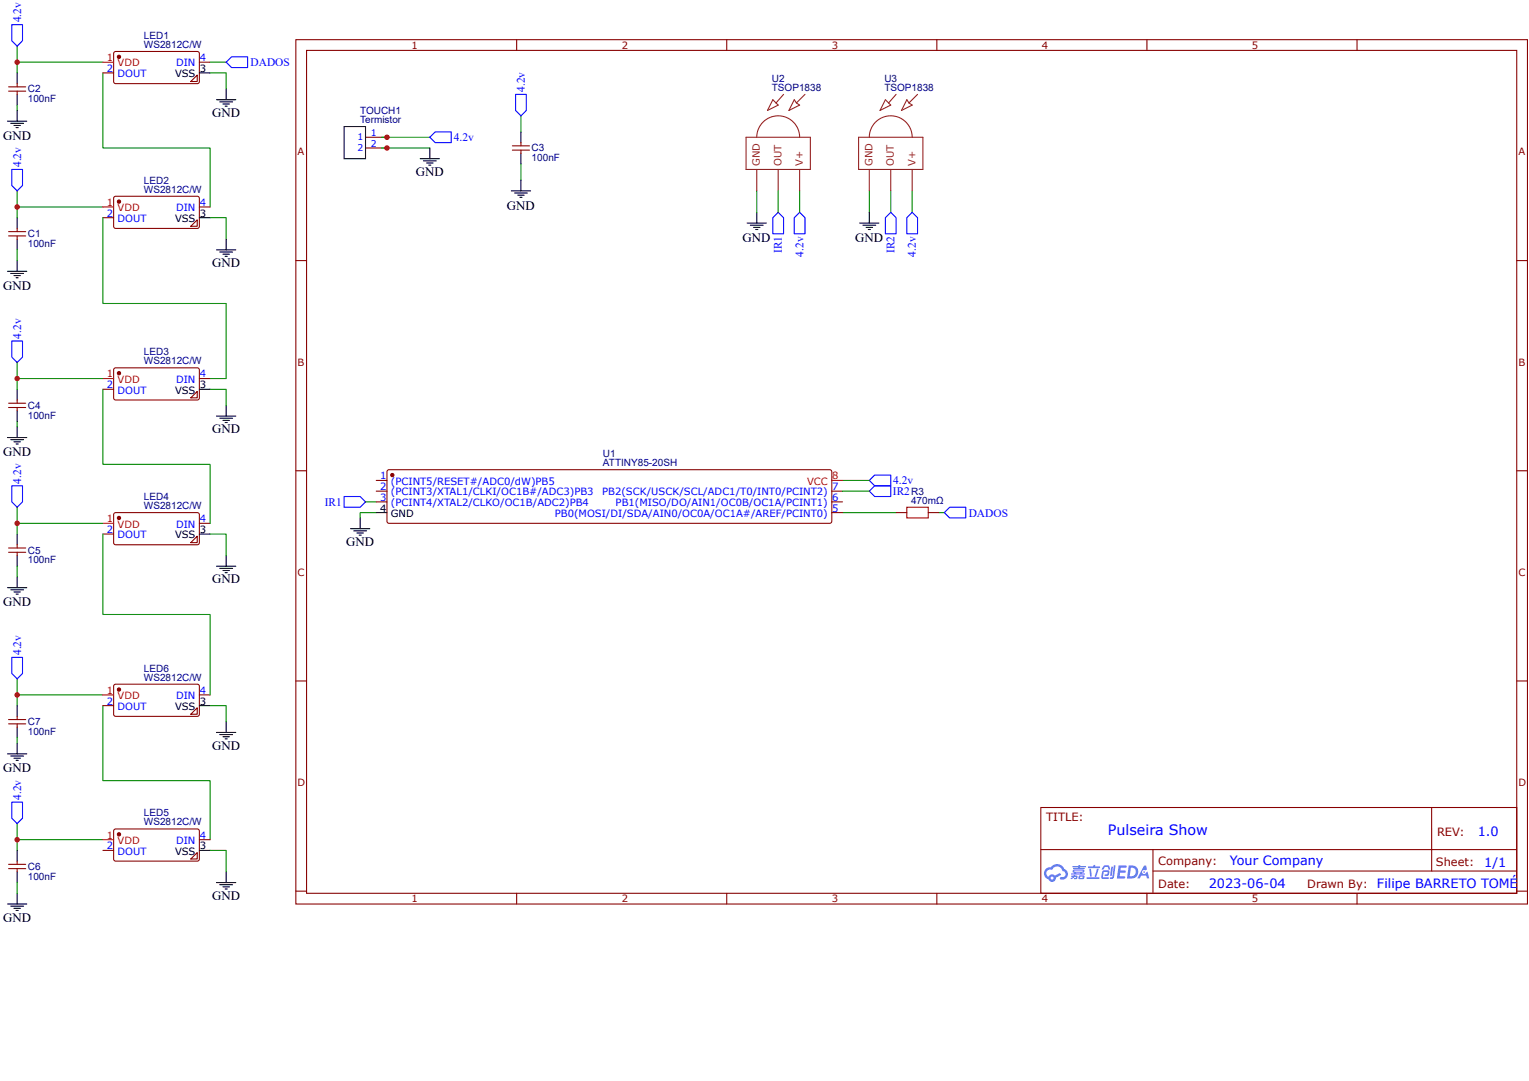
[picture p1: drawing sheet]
<svg xmlns="http://www.w3.org/2000/svg" width="297mm" height="210mm" viewBox="0 0 297 210" stroke-linecap="round" stroke-linejoin="round" font-family="sans-serif">
<g fill="none" stroke="#800" stroke-width=".21">
<path d="M57.5 7.7h239.2v167.8h-239.2zM59.6 9.8h235v163.6h-235zM100.4 7.7v2.1M141.2 7.7v2.1M182 7.7v2.1M222.8 7.7v2.1M263.6 7.7v2.1M57.5 50.6h2.1M294.6 50.6h2.1M57.5 91.4h2.1M294.6 91.4h2.1M57.5 132.2h2.1"/>
<path d="M294.6 132.2h2.1M202.2 156.8h92.4v16.6h-92.4zM278.1 156.8v12.3M57.5 173h2.1M100.4 173.4v2.1M141.2 173.4v2.1M182 173.4v2.1M202.2 165h92.4M222.8 173.4v2.1M224 169.1h70.6M224 165v8.3M263.6 173.4v2.1"/>
<path d="M294.6 173h2.1"/>
</g>
<g fill="#58f">
<path d="M217.3 168l1.5 .1 .1 .2-.2 .2h-1l-.1 .5h.9l.2 .2-.2 .3h-.9l-.1 .6h.9l.1 .1v.3l-1.5 .1z"/>
<path d="M222.2 168.1h.4l.2 .7-.3 .2a.4 .4 0 0 0-.6 .2 .4 .4 0 0 0 .2 .5 .4 .4 0 0 0 .5-.3l.3-.2 .3 1.3h-.4l-.1-.5h-1l-.3 .5h-.5z"/>
<path d="M215.9 168.3h.3l-.2 1.6-.2 .2-.2-.2z"/>
<path d="M216.4 168h.3l-.3 2.3a.47 .47 0 0 1-.3 .4 .47 .47 0 0 1-.5-.2l.5-.3z"/>
<path d="M214.4 168.1l.3-.1 .7 .1 .3 .7-.4 .1-.2-.6-.5 .1a.44 .44 0 0 1-.5 .5l-.1-.2z"/>
<path d="M214.2 169.1l1-.1a.63 .63 0 0 1 .3 .6 .63 .63 0 0 1-.5 .5h-.4v-.2l.5-.2 .1-.4h-.8l-.2 1h1.1l.1 .2-.2 .2h-.9l-.3-.2-.1-.3z"/>
<path d="M211.1 170.3h2.3l.2 .2-.2 .2h-2.3z"/>
<path d="M213.1 168.7h.3a2.35 2.35 0 0 1-.6 1.6l-.2-.2z"/>
<path d="M211.6 168.7h.3l.2 1.3-.2 .2-.2-.1z"/>
<path d="M211.4 168.2h1v-.2l.4-.1-.1 .3h.8l.2 .2-.2 .2h-2.1z"/>
<path d="M208.1 170l.8-.1-.1 .1h.4v.6l-.6 .1v-.2l.4-.1v-.1h-.3l-.7 .4-.1-.2 .5-.2h-.3z"/>
<path d="M208.3 168.1h1.2v-.1h.4l-.1 .1h1l.2 .2-1.2 .1v.1h.8l.1 .2h-.1h-2.1v-.2h.9v-.1h-1z"/>
<path d="M219.3 168l-.4 2.6h.8a1.28 1.28 0 0 0 1.4-1.3 1.28 1.28 0 0 0-1.4-1.3zM219.7 168.5a.86 .86 0 0 1 .9 .9 .86 .86 0 0 1-1.1 .7z"/>
<path d="M208.5 168.9l-.1 .5h.3v.2h-.6v.2l2.7-.1-.1-.1h-.6l.1-.1a.35 .35 0 0 0 .4-.2 .35 .35 0 0 0-.2-.5zM208.7 169.1h1.6l-.1 .1h-1.5zM209 169.4h.8l-.1 .2h-.6z"/>
<path d="M209.6 170.1l-.1 .6 1.1-.1v-.6zM209.9 170.2h.4v.3h-.5z"/>
<path d="M203.1 168.7a1.21 1.21 0 0 0 .6 2 .73 .73 0 0 0 .8 .5 .73 .73 0 0 0 .6-.8l1-.5-.2-.4-1 .5-.1-.1a.73 .73 0 0 0-1.1 .4 .74 .74 0 0 1-.4-1.1 .74 .74 0 0 1 1.1-.3 1.07 1.07 0 0 1 1.1-.7 1.07 1.07 0 0 1 .9 .9 .61 .61 0 0 1 .6 .8 .61 .61 0 0 1-.9 .4l-.2 .2a.98 .98 0 0 0 1.2 .1 .98 .98 0 0 0 .3-1.2l-.1-.3-.6-.4a1.56 1.56 0 0 0-2.6-.3h-.4zM204.1 170.5a.3 .3 0 0 1 .6 0 .3 .3 0 0 1-.6 0z"/>
<circle cx="222.2" cy="169.3" r=".16"/>
</g>
<path d="M3.3 9v3.1h16.7M3.3 12.1v2.1M20 14.2v14.5h20.8v11.5M3.3 37.1v3.1h16.7M3.3 20.4v1M3.3 40.2v2.1M3.3 48.5v2.1M40.8 42.3h3.1v4.1" fill="none" stroke="#080" stroke-width=".21"/>
<path d="M1.7 17.7h3.3M1.7 16.9h3.3M3.3 16.2v.7M3.3 17.7v.6M22.2 38.2l.3-.1h16l.2 .4v5.6l-.4 .3-16-.1-.2-.4v-5.4zM1.7 45.8h3.3M1.7 45h3.3M3.3 44.4v.6M3.3 45.8v.6" fill="none" stroke="#800" stroke-width=".21"/>
<g fill="none" stroke="#000" stroke-width=".21">
<path d="M3.3 14.2v2M3.3 18.3v2.1M1.5 52.7h3.7M2.1 53.1h2.5M2.7 53.5h1.3M3.1 53.9h.4M3.3 42.3v2.1M3.3 46.4v2.1M3.3 50.6v2.1M42.1 48.5h3.7M42.7 48.9h2.5M43.3 49.3h1.3"/>
<path d="M43.7 49.8h.4M43.9 46.4v2.1"/>
</g>
<path d="M2.3 32.9h2.1v3.1l-1.1 1.1-1-1.1z" fill="none" stroke="#00f" stroke-width=".21"/>
<circle cx="23.1" cy="39.1" r=".31" fill="#800"/>
<g fill="none" stroke="#800" stroke-width=".21">
<path d="M22.2 10.1l.3-.1h16l.2 .4v5.6l-.4 .2h-16l-.2-.4v-5.4zM20 42.3h2.1M37.1 43.9l1.2-1.2v1.2zM38.7 40.2h2.1"/>
<circle cx="23.1" cy="39.1" r=".31"/>
</g>
<path d="M20 40.2h2.1" fill="none" stroke="#f00" stroke-width=".21"/>
<path d="M38.7 42.3h2.1" fill="none" stroke="#000" stroke-width=".21"/>
<path d="M40.8 14.2h3.1v3.1M40.8 12.1h3.1" fill="none" stroke="#080" stroke-width=".21"/>
<circle cx="23.1" cy="11" r=".31" fill="#800"/>
<g fill="none" stroke="#800" stroke-width=".21">
<path d="M20 14.2h2.1M38.3 14.6v1.2h-1.2zM38.7 12.1h2.1M71 26.7h4.2M71 28.7h4.2M75.3 91.3l.3-.1h85.6l.4 .4v9.7l-.4 .3h-85.7l-.3-.4v-9.6zM174.1 99.5h2.1M180.3 99.5h2.1"/>
<circle cx="23.1" cy="11" r=".31"/>
</g>
<path d="M20 12.1h2.1" fill="none" stroke="#f00" stroke-width=".21"/>
<g fill="none" stroke="#000" stroke-width=".21">
<path d="M38.7 14.2h2.1M42.1 19.4h3.7M42.7 19.8h2.5M43.9 17.3v2.1M1.5 23.5h3.7M2.1 23.9h2.5M2.7 24.4h1.3M3.1 24.8h.4M3.3 21.4v2.1M43.3 20.2h1.3M43.7 20.6h.4M66.8 24.6h4.2v6.2h-4.2z"/>
<path d="M81.6 30.8h3.8M82.2 31.2h2.5M82.9 31.6h1.2M83.3 32.1h.4M83.5 28.7v2.1M68.1 102.7h3.7M68.7 103.1h2.5M69.3 103.5h1.3M69.8 103.9h.4M70 100.6v2.1"/>
</g>
<path d="M2.3 4.8h2.1v3.1l-1.1 1.1-1-1.1zM83.5 26.7l1-1.1h3.2v2.1h-3.2zM168.9 93.3l1-1.1h3.1v2.1h-3.1zM168.9 95.4l1-1.1h3.1v2.1h-3.1zM183.4 99.5l1.1-1h3.1v2.1h-3.1z" fill="none" stroke="#00f" stroke-width=".21"/>
<path d="M74.1 28.7h9.4M74.1 26.7h9.4M73.1 99.5h-3.1v1.1M163.7 99.5h10.4M163.7 93.3h5.2M182.4 99.5h1" fill="none" stroke="#080" stroke-width=".21"/>
<path d="M176.2 98.5h4.1v2.1h-4.1z" fill="none" stroke="#a00000" stroke-width=".21"/>
<circle cx="76.2" cy="92.2" r=".31" fill="#800"/>
<g fill="none" stroke="#800" stroke-width=".21">
<path d="M99.5 29.2h3.4M99.5 28.3h3.4M101.2 27.7v.6M101.2 29.2v.6M22.2 71.5l.3-.1 16 .1 .2 .3v5.6l-.4 .3-16-.1-.2-.4v-5.4zM73.1 93.3h2.1M73.1 95.4h2.1M73.1 97.4h2.1M161.6 95.4h2.1M161.6 97.4h2.1M161.6 99.5h2.1"/>
<circle cx="76.2" cy="92.2" r=".31"/>
</g>
<g fill="none" stroke="#000" stroke-width=".21">
<path d="M99.3 37.1h3.8M99.9 37.5h2.5M100.6 37.9h1.2M101 38.3h.4M101.2 25.6v2.1M101.2 29.8v2.1M101.2 35v2.1M43.9 78.7v2.1M1.5 85h3.7M2.1 85.4h2.5M2.7 85.8h1.3M3.1 86.2h.4"/>
<path d="M3.3 82.9v2.1M42.1 80.8h3.7M42.7 81.2h2.5M43.3 81.6h1.3M43.7 82h.4M73.1 99.5h2.1"/>
</g>
<path d="M161.6 93.3h2.1" fill="none" stroke="#f00" stroke-width=".21"/>
<path d="M101.2 22.5v3.1M101.2 31.9v3.1" fill="none" stroke="#080" stroke-width=".21"/>
<path d="M100.2 18.3h2v3.1l-1 1.1-1-1.1zM2.3 66.2h2.1v3.1l-1.1 1.1-1-1.1z" fill="none" stroke="#00f" stroke-width=".21"/>
<circle cx="23.1" cy="72.5" r=".31" fill="#800"/>
<g fill="none" stroke="#800" stroke-width=".21">
<path d="M20 75.6h2.1M37.1 77.2l1.2-1.2v1.2zM38.7 73.5h2.1M22.2 99.7l.3-.2 16 .1 .2 .3v5.6l-.4 .3-16-.1-.2-.3v-5.5z"/>
<circle cx="23.1" cy="72.5" r=".31"/>
</g>
<path d="M20 73.5h2.1" fill="none" stroke="#f00" stroke-width=".21"/>
<path d="M38.7 75.6h2.1" fill="none" stroke="#000" stroke-width=".21"/>
<path d="M20 42.3v16.6h23.9v14.6h-3.1M40.8 75.6h3.1v3.1" fill="none" stroke="#080" stroke-width=".21"/>
<circle cx="23.1" cy="100.6" r=".31" fill="#800"/>
<g fill="none" stroke="#800" stroke-width=".21">
<path d="M1.7 79.1h3.3M1.7 78.3h3.3M3.3 77.7v.6M3.3 79.1v.6M1.7 107.2h3.3M1.7 106.4h3.3M3.3 105.8v.6M3.3 107.2v.7M20 103.7h2.1M38.3 104.1v1.3h-1.2zM38.7 101.6h2.1M1.7 139.7h3.3"/>
<path d="M3.3 139.1v.6M1.7 140.5h3.3M3.3 140.5v.7M1.7 168.7h3.3M1.7 167.8h3.3M3.3 167.2v.6M3.3 168.7v.6M22.2 161.1l.3-.1h16l.2 .4v5.5l-.4 .3h-16l-.2-.4v-5.4z"/>
<circle cx="23.1" cy="100.6" r=".31"/>
</g>
<path d="M20 101.6h2.1" fill="none" stroke="#f00" stroke-width=".21"/>
<g fill="none" stroke="#000" stroke-width=".21">
<path d="M145.1 43.3h3.8M145.8 43.7h2.5M146.4 44.1h1.2M146.8 44.6h.4M147 41.2v2.1M167 43.3h3.7M167.6 43.7h2.5M168.2 44.1h1.3M168.7 44.6h.4M168.9 41.2v2.1M3.3 75.6v2.1M3.3 79.7v2.1"/>
<path d="M1.5 114.1h3.7M2.1 114.5h2.5M2.7 114.9h1.3M3.1 115.4h.4M3.3 103.7v2.1M3.3 107.9v2M3.3 112v2.1M38.7 103.7h2.1M42.1 109.9h3.7M42.7 110.4h2.5M43.3 110.8h1.3M43.7 111.2h.4"/>
<path d="M43.9 107.9v2M3.3 137v2.1M3.3 141.2v2.1M1.5 175.5h3.7M2.1 175.9h2.5M2.7 176.4h1.3M3.1 176.8h.4M3.3 165.1v2.1M3.3 169.3v2.1M3.3 173.4v2.1M42.1 171.4h3.7M42.7 171.8h2.5"/>
<path d="M43.3 172.2h1.3M43.7 172.6h.4M43.9 169.3v2.1"/>
</g>
<g fill="none" stroke="#080" stroke-width=".21">
<path d="M147 37.1v4.1M151.2 37.1v4.1M155.3 37.1v4.1M168.9 37.1v4.1M173 37.1v4.1M177.2 37.1v4.1M3.3 70.4v3.1h16.7M3.3 73.5v2.1M20 75.6v14.6h20.8v11.4M3.3 98.5v3.1h16.7M3.3 81.8v1.1M71 97.4h2.1"/>
<path d="M163.7 95.4h5.2M3.3 101.6v2.1M3.3 109.9v2.1M40.8 103.7h3.1v4.2M3.3 131.8v3.1h16.7M3.3 134.9v2.1M20 137v14.6h20.8v11.4M3.3 159.9v3.1h16.7M3.3 143.3v1M3.3 163v2.1M3.3 171.4v2M40.8 165.1h3.1v4.2"/>
</g>
<path d="M151.2 41.2l1 1.1v3.1h-2.1v-3.1zM155.3 41.2l1.1 1.1v3.1h-2.1v-3.1zM173 41.2l1.1 1.1v3.1h-2.1v-3.1zM177.2 41.2l1 1.1v3.1h-2v-3.1zM2.3 94.3h2.1v3.1l-1.1 1.1-1-1.1zM66.8 96.4h3.2l1 1-1 1.1h-3.2zM2.3 155.7h2.1v3.2l-1.1 1-1-1z" fill="none" stroke="#00f" stroke-width=".21"/>
<g fill="none" stroke="#8d2323" stroke-width=".21">
<path d="M150.1 19.4l1.1 1-2.1 1zM152.2 18.3l-1.5 1.7M154.3 19.4l.4 .6 .6 .4-2.1 1zM156.4 18.3l-1.7 1.7M172 19.4l1 1-2.1 1zM174.1 18.3l-1.5 1.7M176.2 19.4l.4 .6 .6 .4-2.1 1zM178.2 18.3l-1.6 1.7M144.9 26.7h12.5v6.2h-12.5zM147 26.7a4.2 4.2 0 0 1 4.2-4.2 4.2 4.2 0 0 1 4.1 4.2M147 32.9v4.2M151.2 32.9v4.2"/>
<path d="M155.3 32.9v4.2M166.8 26.7h12.5v6.2h-12.5zM168.9 26.7a4.2 4.2 0 0 1 4.1-4.2 4.2 4.2 0 0 1 4.2 4.2M168.9 32.9v4.2M173 32.9v4.2M177.2 32.9v4.2"/>
</g>
<circle cx="23.1" cy="162" r=".31" fill="#800"/>
<g fill="none" stroke="#800" stroke-width=".21">
<path d="M22.2 133l.3-.2 16 .1 .2 .4v5.5l-.4 .3h-16l-.2-.4v-5.4zM20 165.1h2.1M38.3 165.5v1.3h-1.2zM38.7 163h2.1"/>
<circle cx="23.1" cy="162" r=".31"/>
</g>
<path d="M20 163h2.1" fill="none" stroke="#f00" stroke-width=".21"/>
<path d="M38.7 165.1h2.1" fill="none" stroke="#000" stroke-width=".21"/>
<path d="M40.8 137h3.1v3.1" fill="none" stroke="#080" stroke-width=".21"/>
<circle cx="23.1" cy="133.9" r=".31" fill="#800"/>
<g fill="none" stroke="#800" stroke-width=".21">
<path d="M20 137h2.1M38.3 137.4v1.3h-1.2zM38.7 134.9h2.1"/>
<circle cx="23.1" cy="133.9" r=".31"/>
</g>
<path d="M20 134.9h2.1" fill="none" stroke="#f00" stroke-width=".21"/>
<path d="M38.7 137h2.1M1.5 146.4h3.7M2.1 146.8h2.5M2.7 147.2h1.3M3.1 147.6h.4M3.3 144.3v2.1M42.1 142.2h3.7M42.7 142.6h2.5M43.3 143h1.3M43.7 143.5h.4M43.9 140.1v2.1" fill="none" stroke="#000" stroke-width=".21"/>
<path d="M45 11h3.1v2.1h-3.1l-1.1-1zM2.3 127.6h2.1v3.2l-1.1 1-1-1z" fill="none" stroke="#00f" stroke-width=".21"/>
<path d="M20 103.7v15.6h20.8v15.6" fill="none" stroke="#080" stroke-width=".21"/>
<g fill="#c00">
<circle cx="3.3" cy="40.2" r=".52"/>
<circle cx="3.3" cy="12.1" r=".52"/>
<circle cx="75.2" cy="28.7" r=".52"/>
<circle cx="75.2" cy="26.7" r=".52"/>
<circle cx="3.3" cy="73.5" r=".52"/>
<circle cx="3.3" cy="101.6" r=".52"/>
<circle cx="3.3" cy="163" r=".52"/>
<circle cx="3.3" cy="134.9" r=".52"/>
</g>
<text font-size="2.8" fill="#00f" x="215.2" y="162.1">Pulseira Show</text>
<g font-size="2.5">
<text x="41.2" y="22.7">GND</text>
<text x=".6" y="27.1">GND</text>
<text x="80.8" y="34.1">GND</text>
<text x="98.5" y="40.7">GND</text>
<text x="144.3" y="47">GND</text>
<text x="166.1" y="47">GND</text>
<text x="41.2" y="51.8">GND</text>
<text x=".6" y="56.3">GND</text>
<text x=".6" y="88.5">GND</text>
<text x="41.2" y="84.1">GND</text>
<text x="67.3" y="106">GND</text>
<text x="41.2" y="113.3">GND</text>
<text x=".6" y="117.7">GND</text>
<text x=".6" y="150">GND</text>
<text x="41.2" y="145.5">GND</text>
<text x=".6" y="179.1">GND</text>
<text x="41.2" y="174.7">GND</text>
</g>
<g font-size="2.5" fill="#00f">
<text x="238.9" y="167.9">Your Company</text>
<text x="287.1" y="162.3">1.0</text>
<text x="234.8" y="172.5">2023-06-04</text>
<text x="267.5" y="172.5">Filipe BARRETO TOMÉ</text>
<text x="288.3" y="168.3">1/1</text>
</g>
<g font-size="2.2" fill="#00f">
<text x="4.1" y="4.3" transform="rotate(-90 4.1 4.3)">4.2v</text>
<text x="48.7" y="12.9">DADOS</text>
<text x="102" y="17.8" transform="rotate(-90 102 17.8)">4.2v</text>
<text x="88.1" y="27.4">4.2v</text>
<text x="4.1" y="32.5" transform="rotate(-90 4.1 32.5)">4.2v</text>
<text x="151.9" y="49.1" transform="rotate(-90 151.9 49.1)">IR1</text>
<text x="156.1" y="49.8" transform="rotate(-90 156.1 49.8)">4.2v</text>
<text x="173.8" y="49.1" transform="rotate(-90 173.8 49.1)">IR2</text>
<text x="177.9" y="49.8" transform="rotate(-90 177.9 49.8)">4.2v</text>
<text x="4.1" y="65.8" transform="rotate(-90 4.1 65.8)">4.2v</text>
<text x="4.1" y="93.9" transform="rotate(-90 4.1 93.9)">4.2v</text>
<text x="173.5" y="94.1">4.2v</text>
<text x="63.1" y="98.2">IR1</text>
<text x="173.4" y="96.1">IR2</text>
<text x="188.2" y="100.3">DADOS</text>
<text x="4.1" y="127.2" transform="rotate(-90 4.1 127.2)">4.2v</text>
<text x="4.1" y="155.3" transform="rotate(-90 4.1 155.3)">4.2v</text>
</g>
<g font-size="2.2" fill="#800">
<text x="203.2" y="159.5">TITLE:</text>
<text x="225" y="167.9">Company:</text>
<text x="279.1" y="162.3">REV:</text>
<text x="225" y="172.4">Date:</text>
<text x="253.9" y="172.5">Drawn By:</text>
<text x="278.9" y="168.2">Sheet:</text>
</g>
<g font-size="1.9" fill="#f00">
<text x="20.7" y="11.9">1</text>
<text x="22.8" y="12.9">VDD</text>
<text x="20.7" y="40">1</text>
<text x="22.8" y="41">VDD</text>
<text x="20.7" y="73.3">1</text>
<text x="22.8" y="74.3">VDD</text>
<text x="156.8" y="94.1">VCC</text>
<text x="161.7" y="93.1">8</text>
<text x="20.7" y="101.4">1</text>
<text x="22.8" y="102.4">VDD</text>
<text x="20.7" y="134.7">1</text>
<text x="22.8" y="135.8">VDD</text>
<text x="20.7" y="162.8">1</text>
<text x="22.8" y="163.9">VDD</text>
</g>
<g font-size="1.9" fill="#000080">
<text x="28" y="9.3">WS2812C/W</text>
<text x="28" y="7.6">LED1</text>
<text x="5.4" y="18">C2</text>
<text x="149.9" y="17.7">TSOP1838</text>
<text x="149.9" y="15.8">U2</text>
<text x="171.8" y="17.7">TSOP1838</text>
<text x="171.8" y="15.8">U3</text>
<text x="5.4" y="19.8">100nF</text>
<text x="70" y="23.9">Termistor</text>
<text x="70" y="22">TOUCH1</text>
<text x="103.3" y="29.4">C3</text>
<text x="28" y="35.7">LED2</text>
<text x="103.3" y="31.3">100nF</text>
<text x="28" y="37.4">WS2812C/W</text>
<text x="5.4" y="47.9">100nF</text>
<text x="5.4" y="46.1">C1</text>
<text x="28" y="70.7">WS2812C/W</text>
<text x="28" y="69">LED3</text>
<text x="5.4" y="81.3">100nF</text>
<text x="5.4" y="79.4">C4</text>
<text x="117.1" y="88.7">U1</text>
<text x="117.1" y="90.5">ATTINY85-20SH</text>
<text x="28" y="98.8">WS2812C/W</text>
<text x="28" y="97.1">LED4</text>
<text x="177" y="97.9">470mΩ</text>
<text x="177" y="96">R3</text>
<text x="5.4" y="107.5">C5</text>
<text x="5.4" y="109.4">100nF</text>
<text x="28" y="130.4">LED6</text>
<text x="28" y="132.2">WS2812C/W</text>
<text x="5.4" y="142.7">100nF</text>
<text x="5.4" y="140.8">C7</text>
<text x="28" y="160.3">WS2812C/W</text>
<text x="28" y="158.5">LED5</text>
<text x="5.4" y="170.8">100nF</text>
<text x="5.4" y="168.9">C6</text>
</g>
<g font-size="1.9" fill="#00f">
<text x="38.8" y="11.9">4</text>
<text x="20.7" y="14">2</text>
<text x="22.8" y="15">DOUT</text>
<text x="34.2" y="12.9">DIN</text>
<text x="34.2" y="41">DIN</text>
<text x="38.8" y="40">4</text>
<text x="20.7" y="42.1">2</text>
<text x="22.8" y="43.1">DOUT</text>
<text x="20.7" y="75.4">2</text>
<text x="22.8" y="76.4">DOUT</text>
<text x="34.2" y="74.3">DIN</text>
<text x="38.8" y="73.3">4</text>
<text x="73.8" y="93.1">1</text>
<text x="73.8" y="95.2">2</text>
<text x="75.9" y="94.1">(PCINT5/RESET#/ADC0/dW)PB5</text>
<text x="161.7" y="95.2">7</text>
<text x="38.8" y="101.4">4</text>
<text x="73.8" y="97.2">3</text>
<text x="75.9" y="96.2">(PCINT3/XTAL1/CLKI/OC1B#/ADC3)PB3</text>
<text x="75.9" y="98.3">(PCINT4/XTAL2/CLKO/OC1B/ADC2)PB4</text>
<text x="107.8" y="100.4">PB0(MOSI/DI/SDA/AIN0/OC0A/OC1A#/AREF/PCINT0)</text>
<text x="117" y="96.2">PB2(SCK/USCK/SCL/ADC1/T0/INT0/PCINT2)</text>
<text x="119.6" y="98.3">PB1(MISO/DO/AIN1/OC0B/OC1A/PCINT1)</text>
<text x="161.7" y="99.3">5</text>
<text x="161.7" y="97.2">6</text>
<text x="20.7" y="103.5">2</text>
<text x="22.8" y="104.5">DOUT</text>
<text x="34.2" y="102.4">DIN</text>
<text x="20.7" y="136.8">2</text>
<text x="22.8" y="137.8">DOUT</text>
<text x="34.2" y="135.8">DIN</text>
<text x="38.8" y="134.7">4</text>
<text x="20.7" y="164.9">2</text>
<text x="22.8" y="165.9">DOUT</text>
<text x="34.2" y="163.9">DIN</text>
<text x="38.8" y="162.8">4</text>
</g>
<g font-size="1.9" fill="#800">
<text x="80" y="9.5">1</text>
<text x="120.8" y="9.5">2</text>
<text x="161.6" y="9.5">3</text>
<text x="202.4" y="9.5">4</text>
<text x="243.2" y="9.5">5</text>
<text x="57.8" y="30.2">A</text>
<text x="294.9" y="30.2">A</text>
<text x="57.8" y="71">B</text>
<text x="294.9" y="71">B</text>
<text x="57.8" y="111.8">C</text>
<text x="294.9" y="111.8">C</text>
<text x="57.8" y="152.6">D</text>
<text x="294.9" y="152.6">D</text>
<text x="80" y="175.2">1</text>
<text x="120.8" y="175.2">2</text>
<text x="161.6" y="175.2">3</text>
<text x="202.4" y="175.2">4</text>
<text x="243.2" y="175.2">5</text>
</g>
<g font-size="1.9">
<text x="34" y="15">VSS</text>
<text x="38.8" y="14">3</text>
<text x="34" y="43.1">VSS</text>
<text x="38.8" y="42.1">3</text>
<text x="34" y="76.4">VSS</text>
<text x="38.8" y="75.4">3</text>
<text x="73.8" y="99.3">4</text>
<text x="75.9" y="100.4">GND</text>
<text x="34" y="104.5">VSS</text>
<text x="38.8" y="103.5">3</text>
<text x="34" y="137.8">VSS</text>
<text x="38.8" y="136.8">3</text>
<text x="34" y="165.9">VSS</text>
<text x="38.8" y="164.9">3</text>
</g>
<g font-size="1.9" fill="#8d2323">
<text x="147.6" y="32.3" transform="rotate(-90 147.6 32.3)">GND</text>
<text x="151.8" y="32.3" transform="rotate(-90 151.8 32.3)">OUT</text>
<text x="156" y="32.3" transform="rotate(-90 156 32.3)">V+</text>
<text x="169.5" y="32.3" transform="rotate(-90 169.5 32.3)">GND</text>
<text x="173.7" y="32.3" transform="rotate(-90 173.7 32.3)">OUT</text>
<text x="177.8" y="32.3" transform="rotate(-90 177.8 32.3)">V+</text>
</g>
<g font-size="1.8" fill="#00f">
<text x="69.4" y="27.3">1</text>
<text x="69.4" y="29.4">2</text>
<text x="72" y="26.4">1</text>
<text x="72" y="28.5">2</text>
</g>
</svg>
